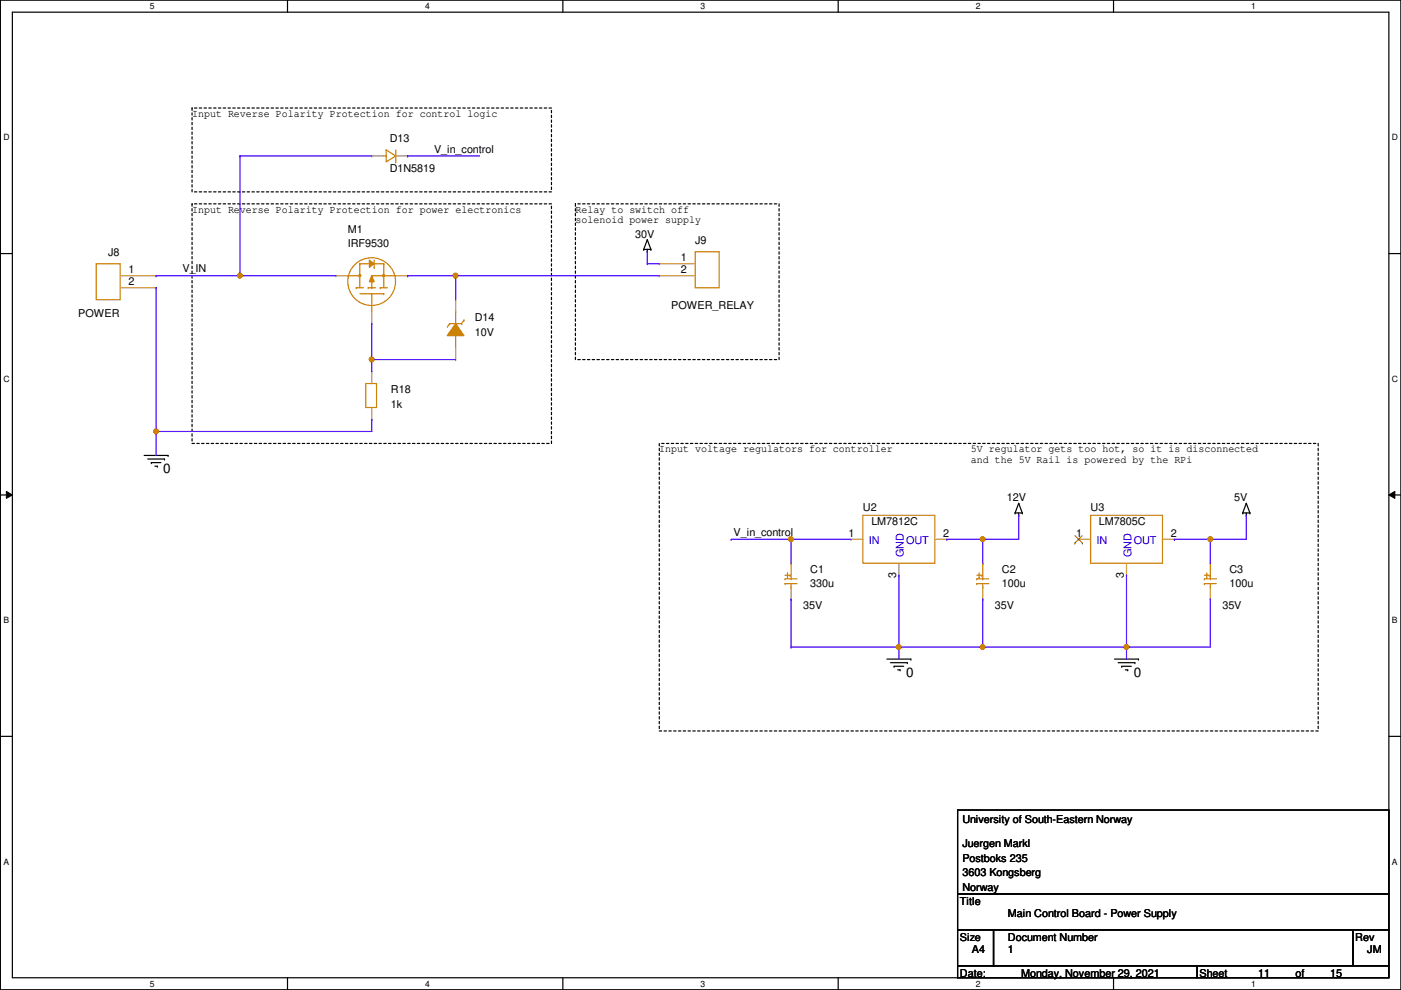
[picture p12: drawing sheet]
<svg xmlns="http://www.w3.org/2000/svg" width="297mm" height="210mm" viewBox="0 0 297 210" stroke-linecap="round" stroke-linejoin="round" font-family="sans-serif">
<path d="M.1 0h296.9v209.8h-296.9zM2.6 2.6h291.9v204.7h-291.9z" fill="none" stroke="#000" stroke-width=".25"/>
<g fill="#fff">
<path d="M31.8 .3h1v2h-1z"/>
<path d="M31.8 207.6h1v1.9h-1z"/>
</g>
<path d="M61 0v2.6M61 207.3v2.5" fill="none" stroke="#000" stroke-width=".25"/>
<g fill="#fff">
<path d="M90.1 .3h1v2h-1z"/>
<path d="M90.1 207.6h1v1.9h-1z"/>
</g>
<path d="M119.3 0v2.6M119.3 207.3v2.5" fill="none" stroke="#000" stroke-width=".25"/>
<g fill="#fff">
<path d="M148.5 .3h1v2h-1z"/>
<path d="M148.5 207.6h1v1.9h-1z"/>
</g>
<path d="M177.7 0v2.6M177.7 207.3v2.5" fill="none" stroke="#000" stroke-width=".25"/>
<g fill="#fff">
<path d="M206.9 .3h1v2h-1z"/>
<path d="M206.9 207.6h1v1.9h-1z"/>
</g>
<path d="M236.1 0v2.6M236.1 207.3v2.5" fill="none" stroke="#000" stroke-width=".25"/>
<g fill="#fff">
<path d="M265.3 .3h.9v2h-.9z"/>
<path d="M265.3 207.6h.9v1.9h-.9z"/>
<path d="M.7 28.2h1.3v1.9h-1.3z"/>
<path d="M295.1 28.2h1.3v1.9h-1.3z"/>
<path d="M.7 79.3h1.3v2h-1.3z"/>
<path d="M295.1 79.3h1.3v2h-1.3z"/>
</g>
<path d="M.1 53.8h2.5M294.5 53.8h2.5" fill="none" stroke="#000" stroke-width=".25"/>
<g fill="#fff">
<path d="M.7 130.5h1.2v2h-1.2z"/>
<path d="M295.1 130.5h1.2v2h-1.2z"/>
</g>
<path d="M.1 104.9h2.5M294.5 104.9h2.5" fill="none" stroke="#000" stroke-width=".25"/>
<path d="M1.4 104.2l1.2 .7-1.2 .8zM294.5 104.9l1.2-.7v1.5z" fill="#000"/>
<path d="M1.4 104.2l1.2 .7-1.2 .8zM294.5 104.9l1.2-.7v1.5z" fill="none" stroke="#000" stroke-width=".21"/>
<g fill="#fff">
<path d="M.7 181.7h1.2v2h-1.2z"/>
<path d="M295.1 181.7h1.2v2h-1.2z"/>
</g>
<g fill="none" stroke="#000" stroke-width=".25">
<path d="M136.5 52.9h.1M136.5 52.9h1.5M137.2 53.4h.1M137.2 50.8h.1M137.2 52.9v.5M137.2 50.8l-.7 2.1M137.2 50.8l.8 2.1M138 52.9h.1M30.6 96.6h5M31.3 97.3h3.6M32.1 98.1h.1M32.1 98.1h2"/>
<path d="M32.8 98.8h.6M33.4 98.8h.1M34.9 97.3h.1M35.6 96.6h.1M215.2 108.8h.1M215.2 108.8h1.5M216 109.3h.1M216 106.7h.1M216 108.8v.5M216 106.7l-.8 2.1M216 106.7l.7 2.1M216.7 108.8h.1"/>
<path d="M263.5 108.8h.1M263.5 108.8h1.5M264.2 109.3h.1M264.2 106.7h.1M264.2 108.8v.5M264.2 106.7l-.7 2.1M264.2 106.7l.8 2.1M265 108.8h.1M188 139.7h5.1M193.1 139.7h.1M236.3 139.7h5.1M241.4 139.7h.1"/>
<path d="M.1 156.1h2.5M188.8 140.5h3.6M189.6 141.3h.1M189.6 141.3h2M190.3 142h.5M190.8 142h.1M192.4 140.5h.1M237.1 140.5h3.5M237.8 141.3h.1M237.8 141.3h2.1M238.6 142h.5M239.1 142h.1"/>
<path d="M240.6 140.5h.1M294.5 156.1h2.5M203 171.7h91.5v17.8h-91.5zM203 189.5h91.5v7.6h-91.5zM203 197.1h7.6v7.7h-7.6zM210.6 197.1h76.2v7.7h-76.2zM286.8 197.1h7.7v7.7h-7.7zM203 204.8h50.8v2.5h-50.8zM253.8 204.8h40.7v2.5h-40.7z"/>
</g>
<path d="M40.7 22.9h76.2v17.8h-76.2zM40.7 43.2h76.2v50.8h-76.2zM122 43.2h43.2v33h-43.2zM139.8 94h139.7v61h-139.7z" fill="none" stroke="#000" stroke-width=".25" stroke-dasharray=".5 .5"/>
<g fill="none" stroke="#cc8006" stroke-width=".25">
<path d="M20.4 55.9h5.1v7.6h-5.1zM73.7 58.5h.1M73.7 58.5h2.6M76.1 58.3h.3v.3h-.3zM76.3 55.9h.1M76.3 58.5h.1M76.3 55.9v5.1M76.3 55.9h2M78.8 58.5h.1M78.8 58.5v2.5M78.8 58.5h5.1M79.3 56.7h.1"/>
<path d="M79.3 55.9h2.1M79.3 55.2v1.5M81.2 58.3h.3v.3h-.3zM81.4 55.9h.1M81.4 58.5h.1M81.4 55.9v5.1M83.9 58.5h.1M75.5 61h.1M75.5 61h1.5M76.3 62.3h5.1M78.1 61h.1M78.1 61h1.5"/>
<path d="M78.8 66.1h.1M78.8 62.3h.1M78.8 61h.1M78.8 62.3v3.8M80.6 61h.1M80.6 61h1.5M81.4 62.3h.1M167.7 119.4h.1M167.7 119.4v3.3M183 109.3h15.2v10.1h-15.2zM208.4 119.4h.1M208.4 119.4v3.3"/>
<path d="M166.5 122.7h.1M166.5 123.7h.1M166.5 122.7h2.5M166.5 123.7h2.5M166.5 122h1M167 122.5h.1M167 121.5v1M167.5 122h.1M167.7 124.5h.1M167.7 122.7h.1M167.7 123.7v.8M207.1 122.7h.1"/>
<path d="M207.1 123.7h.1M207.1 122.7h2.5M207.1 123.7h2.5M207.1 122h1M207.6 122.5h.1M207.6 121.5v1M208.1 122h.1M208.4 124.5h.1M208.4 122.7h.1M208.4 123.7v.8"/>
<circle cx="78.8" cy="59.7" r="5.1"/>
</g>
<g fill="none" stroke="#a84" stroke-width=".25">
<path d="M25.5 58.5h7.6M33.1 58.5h.1M25.5 61h7.6M33.1 61h.1M167.7 119.4h.1M180.4 114.3h.1M180.4 114.3h2.6M190.6 119.4v2.6M198.2 114.3h2.5M200.7 114.3h.1M208.4 119.4h.1M167.7 127h.1"/>
<path d="M167.7 124.5v2.5M190.6 122h.1M208.4 127h.1M208.4 124.5v2.5"/>
</g>
<path d="M78.8 58.5l.5 1.2h-1z" fill="#cc8006"/>
<path d="M78.8 58.5l.5 1.2h-1z" fill="none" stroke="#cc8006" stroke-width=".25"/>
<path d="M78.3 55.2l1 .7-1 .8z" fill="#cc8006"/>
<g fill="none" stroke="#cc8006" stroke-width=".25">
<path d="M81.4 33.1h.5M81.9 31.8l2 1.3-2 1.2zM81.9 33.1h.1M83.9 34.3h.1M83.9 31.8v2.5M78.3 55.2l1 .7-1 .8zM147.4 53.4h5.1v7.6h-5.1zM95.3 68.6h.1M95.3 68.6l-.5 .8M95.3 68.6h2.6M96.6 71.2h.1M96.6 66.1h.1"/>
<path d="M96.6 66.1v2.5M96.6 71.2v2.5M97.9 68.6h.1M98.4 67.9h.1M98.4 67.9l-.5 .7M77.6 81.3h2.2v5.1h-2.2zM231.2 109.3h15.3v10.1h-15.3zM256.6 119.4h.1M256.6 119.4v3.3M255.4 122.7h.1M255.4 123.7h.1M255.4 122.7h2.5"/>
<path d="M255.4 123.7h2.5M255.4 122h1M255.9 122.5h.1M255.9 121.5v1M256.4 122h.1M256.6 124.5h.1M256.6 122.7h.1M256.6 123.7v.8"/>
</g>
<g fill="none" stroke="#a84" stroke-width=".25">
<path d="M78.8 33.1h.1M78.8 33.1h2.6M83.9 33.1h2.5M86.4 33.1h.1M71.2 58.5h.1M71.2 58.5h2.5M83.9 58.5h2.5M86.4 58.5h.1M139.8 55.9h.1M139.8 58.5h.1M139.8 58.5h7.6M139.8 55.9h7.6"/>
<path d="M78.8 68.6h.1M78.8 78.8h.1M78.8 66.1v2.5M78.8 78.8v2.5M78.8 88.9h.1M78.8 86.4v2.5M228.7 114.3h.1M228.7 114.3h2.5M238.8 119.4v2.6M246.5 114.3h2.5M249 114.3h.1M256.6 119.4h.1"/>
<path d="M238.8 122h.1M256.6 127h.1M256.6 124.5v2.5"/>
</g>
<path d="M227.9 115.1h.1M227.9 113.6l1.6 1.5M229.4 113.6l-1.5 1.5M229.5 115.1h.1" fill="none" stroke="#804000" stroke-width=".21"/>
<path d="M96.6 68.6l1.8 2.6h-3.6z" fill-rule="evenodd" fill="#cc8006"/>
<path d="M96.6 68.6l1.8 2.6h-3.6z" fill="none" stroke="#cc8006" stroke-width=".25"/>
<path d="M96.6 76.2h.1M96.6 63.5h.1M96.6 63.5v2.6M96.6 73.7v2.5" fill="none" stroke="#a84" stroke-width=".25"/>
<g fill="none" stroke="#4200ff" stroke-width=".25">
<path d="M155 114.3h.1M155 114.3h25.4M167.7 114.3h.1M167.7 114.3v5.1M200.7 114.3h.1M200.7 114.3h7.7M216 109.3h.1M216 109.3v5M264.2 109.3h.1M264.2 109.3v5M190.6 122h.1M190.6 122v15.2"/>
<path d="M238.8 122h.1M238.8 122v15.2"/>
</g>
<circle cx="167.7" cy="114.3" r=".49" fill="#f00"/>
<circle cx="167.7" cy="114.3" r=".49" fill="none" stroke="#f00" stroke-width=".25"/>
<path d="M167.7 127h.1M167.7 137.2h.1M167.7 127v10.2M167.7 137.2h22.9" fill="none" stroke="#4200ff" stroke-width=".25"/>
<circle cx="190.6" cy="137.2" r=".49" fill="#f00"/>
<circle cx="190.6" cy="137.2" r=".49" fill="none" stroke="#f00" stroke-width=".25"/>
<path d="M208.4 114.3h.1M208.4 114.3v5.1M208.4 114.3h7.6M190.6 137.2h.1M190.6 137.2v2.5" fill="none" stroke="#4200ff" stroke-width=".25"/>
<circle cx="208.3" cy="114.3" r=".49" fill="#f00"/>
<circle cx="208.3" cy="114.3" r=".49" fill="none" stroke="#f00" stroke-width=".25"/>
<path d="M249 114.3h.1M249 114.3h15.2M256.6 114.3h.1M256.6 114.3v5.1M190.6 137.2h.1M208.4 127h.1M208.4 127v10.2h-17.8M238.8 137.2h.1M238.8 137.2v2.5M256.6 127h.1M256.6 127v10.2h-17.8" fill="none" stroke="#4200ff" stroke-width=".25"/>
<circle cx="256.6" cy="114.3" r=".49" fill="#f00"/>
<circle cx="256.6" cy="114.3" r=".49" fill="none" stroke="#f00" stroke-width=".25"/>
<path d="M208.4 137.2h.1M208.4 137.2h30.4" fill="none" stroke="#4200ff" stroke-width=".25"/>
<circle cx="238.8" cy="137.2" r=".49" fill="#f00"/>
<circle cx="238.8" cy="137.2" r=".49" fill="none" stroke="#f00" stroke-width=".25"/>
<circle cx="208.3" cy="137.2" r=".49" fill="#f00"/>
<circle cx="208.3" cy="137.2" r=".49" fill="none" stroke="#f00" stroke-width=".25"/>
<path d="M78.8 76.2h.1M78.8 68.6h.1M78.8 76.2h17.8M78.8 68.6v10.2" fill="none" stroke="#4200ff" stroke-width=".25"/>
<circle cx="78.8" cy="76.2" r=".49" fill="#f00"/>
<circle cx="78.8" cy="76.2" r=".49" fill="none" stroke="#f00" stroke-width=".25"/>
<path d="M86.4 58.5h.1M86.4 58.5h53.4M96.6 58.5h.1M96.6 58.5v5" fill="none" stroke="#4200ff" stroke-width=".25"/>
<circle cx="96.6" cy="58.4" r=".49" fill="#f00"/>
<circle cx="96.6" cy="58.4" r=".49" fill="none" stroke="#f00" stroke-width=".25"/>
<path d="M33.1 58.5h.1M33.1 58.5h17.8M33.1 61h.1M33.1 61v30.5M33.1 91.5h.1M33.1 91.5h45.7" fill="none" stroke="#4200ff" stroke-width=".25"/>
<circle cx="33.1" cy="91.5" r=".49" fill="#f00"/>
<circle cx="33.1" cy="91.5" r=".49" fill="none" stroke="#f00" stroke-width=".25"/>
<path d="M50.9 33.1h.1M50.9 33.1v25.4M33.1 91.5h.1M33.1 91.5v5.1M78.8 88.9h.1M78.8 88.9v2.6" fill="none" stroke="#4200ff" stroke-width=".25"/>
<circle cx="50.9" cy="58.4" r=".49" fill="#f00"/>
<circle cx="50.9" cy="58.4" r=".49" fill="none" stroke="#f00" stroke-width=".25"/>
<path d="M50.9 33.1h.1M50.9 33.1h27.9M86.4 33.1h.1M86.4 33.1h15.3M50.9 58.5h.1M50.9 58.5h20.3M137.2 53.4h.1M137.2 55.9h.1M137.2 53.4v2.5M137.2 55.9h2.6" fill="none" stroke="#4200ff" stroke-width=".25"/>
<circle cx="167.7" cy="114.3" r=".49" fill="#f00"/>
<circle cx="167.7" cy="114.3" r=".49" fill="none" stroke="#f00" stroke-width=".25"/>
<circle cx="190.6" cy="137.2" r=".49" fill="#f00"/>
<circle cx="190.6" cy="137.2" r=".49" fill="none" stroke="#f00" stroke-width=".25"/>
<circle cx="208.3" cy="114.3" r=".49" fill="#f00"/>
<circle cx="208.3" cy="114.3" r=".49" fill="none" stroke="#f00" stroke-width=".25"/>
<circle cx="256.6" cy="114.3" r=".49" fill="#f00"/>
<circle cx="256.6" cy="114.3" r=".49" fill="none" stroke="#f00" stroke-width=".25"/>
<circle cx="238.8" cy="137.2" r=".49" fill="#f00"/>
<circle cx="238.8" cy="137.2" r=".49" fill="none" stroke="#f00" stroke-width=".25"/>
<circle cx="208.3" cy="137.2" r=".49" fill="#f00"/>
<circle cx="208.3" cy="137.2" r=".49" fill="none" stroke="#f00" stroke-width=".25"/>
<circle cx="78.8" cy="76.2" r=".49" fill="#f00"/>
<circle cx="78.8" cy="76.2" r=".49" fill="none" stroke="#f00" stroke-width=".25"/>
<circle cx="96.6" cy="58.4" r=".49" fill="#f00"/>
<circle cx="96.6" cy="58.4" r=".49" fill="none" stroke="#f00" stroke-width=".25"/>
<circle cx="33.1" cy="91.5" r=".49" fill="#f00"/>
<circle cx="33.1" cy="91.5" r=".49" fill="none" stroke="#f00" stroke-width=".25"/>
<circle cx="50.9" cy="58.4" r=".49" fill="#f00"/>
<circle cx="50.9" cy="58.4" r=".49" fill="none" stroke="#f00" stroke-width=".25"/>
<g font-size="2.8">
<text x="34.6" y="100.4">0</text>
<text x="192.1" y="143.6">0</text>
<text x="240.4" y="143.6">0</text>
</g>
<g font-size="2.3">
<text x="40.7" y="24.8">Input Reverse Polarity Protection for control logic</text>
<text x="82.6" y="30.1">D13</text>
<text x="92" y="32.3">V_in_control</text>
<text x="82.6" y="36.4">D1N5819</text>
<text x="40.7" y="45.1">Input Reverse Polarity Protection for power electronics</text>
<text x="122" y="47.4">solenoid power supply</text>
<text x="122" y="45.1">Relay to switch off</text>
<text x="73.7" y="49.4">M1</text>
<text x="73.7" y="52.4">IRF9530</text>
<text x="134.7" y="50.4">30V</text>
<text x="147.4" y="51.6">J9</text>
<text x="22.9" y="54.2">J8</text>
<text x="27.3" y="57.9">1</text>
<text x="38.7" y="57.7">V_IN</text>
<text x="144.4" y="55.4">1</text>
<text x="144.4" y="57.9">2</text>
<text x="27.3" y="60.5">2</text>
<text x="142.3" y="65.6">POWER_RELAY</text>
<text x="16.6" y="67.1">POWER</text>
<text x="100.7" y="68.2">D14</text>
<text x="100.7" y="71.2">10V</text>
<text x="82.9" y="83.4">R18</text>
<text x="82.9" y="86.4">1k</text>
<text x="139.8" y="95.9">Input voltage regulators for controller</text>
<text x="205.8" y="95.9">5V regulator gets too hot, so it is disconnected</text>
<text x="205.8" y="98.2">and the 5V Rail is powered by the RPi</text>
<text x="213.4" y="106.3">12V</text>
<text x="261.7" y="106.3">5V</text>
<text x="155.5" y="113.6">V_in_control</text>
<text x="179.9" y="113.8">1</text>
<text x="183" y="108.3">U2</text>
<text x="184.7" y="111.3">LM7812C</text>
<text x="200" y="113.8">2</text>
<text x="228.2" y="113.8">1</text>
<text x="231.2" y="108.3">U3</text>
<text x="233" y="111.3">LM7805C</text>
<text x="248.2" y="113.8">2</text>
<text x="171.8" y="121.5">C1</text>
<text x="171.8" y="124.5">330u</text>
<text x="190" y="122.5" transform="rotate(-90 190 122.5)">3</text>
<text x="212.4" y="121.5">C2</text>
<text x="212.4" y="124.5">100u</text>
<text x="238.3" y="122.5" transform="rotate(-90 238.3 122.5)">3</text>
<text x="260.7" y="121.5">C3</text>
<text x="260.7" y="124.5">100u</text>
<text x="170.3" y="129.1">35V</text>
<text x="210.9" y="129.1">35V</text>
<text x="259.2" y="129.1">35V</text>
<text x="204" y="174.6">University of South-Eastern Norway</text>
<text x="204" y="179.7">Juergen Markl</text>
<text x="204" y="182.7">Postboks 235</text>
<text x="204" y="185.8">3603 Kongsberg</text>
<text x="203.5" y="191.9">Title</text>
<text x="204" y="188.8">Norway</text>
<text x="213.7" y="194.4">Main Control Board - Power Supply</text>
<text x="203.5" y="199.5">Size</text>
<text x="206.1" y="202">A4</text>
<text x="213.7" y="199.5">Document Number</text>
<text x="213.7" y="202">1</text>
<text x="287.4" y="199.5">Rev</text>
<text x="289.9" y="202">JM</text>
<text x="203.5" y="207.1">Date:</text>
<text x="216.5" y="207.1">Monday, November 29, 2021</text>
<text x="254.3" y="207.1">Sheet</text>
<text x="266.8" y="207.1">11</text>
<text x="274.7" y="207.1">of</text>
<text x="282" y="207.1">15</text>
</g>
<g font-size="2.3" fill="#00c">
<text x="184.2" y="115.4">IN</text>
<text x="191.6" y="118.2" transform="rotate(-90 191.6 118.2)">GND</text>
<text x="192.1" y="115.4">OUT</text>
<text x="232.5" y="115.4">IN</text>
<text x="239.9" y="118.2" transform="rotate(-90 239.9 118.2)">GND</text>
<text x="240.4" y="115.4">OUT</text>
</g>
<g font-size="1.8">
<text x="31.8" y="1.9">5</text>
<text x="90.1" y="1.9">4</text>
<text x="148.5" y="1.9">3</text>
<text x="206.9" y="1.9">2</text>
<text x="265.3" y="1.9">1</text>
<text x=".7" y="29.8">D</text>
<text x="295.1" y="29.8">D</text>
<text x=".7" y="80.9">C</text>
<text x="295.1" y="80.9">C</text>
<text x=".7" y="132.1">B</text>
<text x="295.1" y="132.1">B</text>
<text x=".7" y="183.3">A</text>
<text x="295.1" y="183.3">A</text>
<text x="31.8" y="209.2">5</text>
<text x="90.1" y="209.2">4</text>
<text x="148.5" y="209.2">3</text>
<text x="206.9" y="209.2">2</text>
<text x="265.3" y="209.2">1</text>
</g>
</svg>
